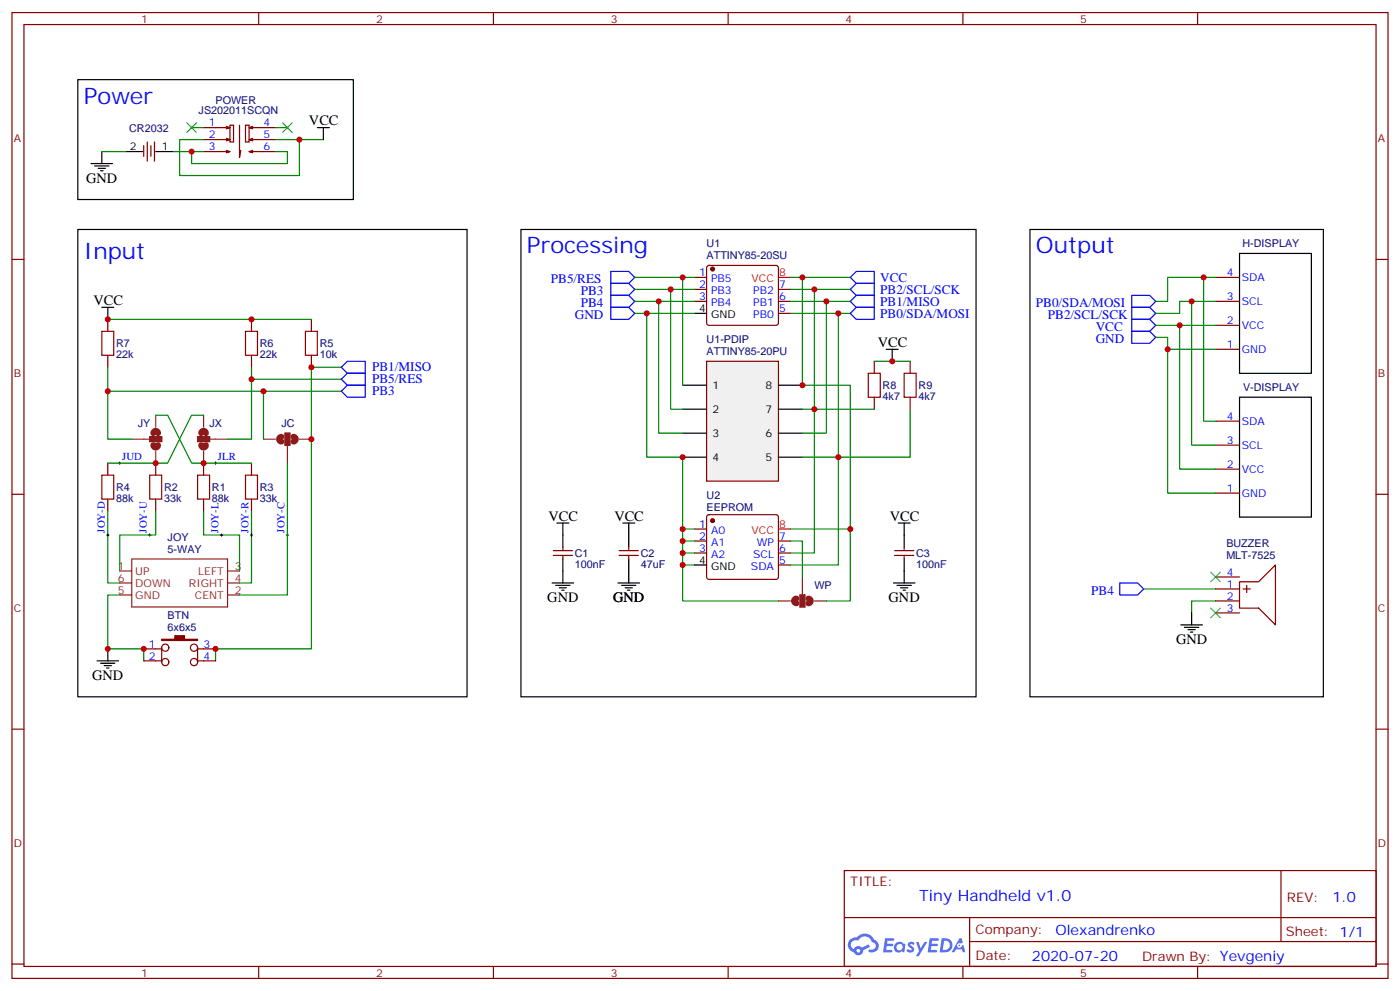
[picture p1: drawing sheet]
<svg xmlns="http://www.w3.org/2000/svg" width="412mm" height="292mm" viewBox="0 0 412 292" stroke-linecap="round" stroke-linejoin="round" font-family="sans-serif">
<g fill="none" stroke="#870000" stroke-width=".35">
<path d="M3.5 3.7h405.4v284.3h-405.4zM7.1 7.2h398.2v277.3h-398.2zM76.2 3.7v3.5M145.3 3.7v3.5M214.5 3.7v3.5M283.6 3.7v3.5M352.8 3.7v3.5M3.5 76.4h3.6M405.3 76.4h3.6M3.5 145.5h3.6M405.3 145.5h3.6M3.5 214.7h3.6"/>
<path d="M405.3 214.7h3.6M248.7 256.3h156.6v28.2h-156.6zM377.3 256.3v20.9M248.7 270.1h156.5M285.6 277.2h119.6M285.6 270.1v14.2M3.5 283.8h3.6M76.2 284.5v3.5M145.3 284.5v3.5M214.5 284.5v3.5M283.6 284.5v3.5M352.8 284.5v3.5"/>
<path d="M405.3 283.8h3.6"/>
</g>
<g fill="#5487ff">
<path d="M267.7 277.5a1.22 1.22 0 0 1 1.7 .2l-.4 .6a.47 .47 0 0 0-.3-.4 .47 .47 0 0 0-.5 .2l.1 .2a1.14 1.14 0 0 1 .8 1.8 1.14 1.14 0 0 1-1.9 0l-.2-.2 .5-.6 .7 .5a.29 .29 0 0 0 .3-.3 .29 .29 0 0 0-.2-.3 1.04 1.04 0 0 1-.6-1.7z"/>
<path d="M260.7 276.2h2.4l.3 .2-.2 .5-1.8 .1-.1 .8h1.5l.3 .4-.3 .4h-1.6l-.2 1.1h1.7l.2 .3-.2 .3-2.6 .1z"/>
<path d="M273.8 276.2h2.4l.3 .2-.1 .5-1.8 .1-.2 .8h1.6l.3 .4-.4 .4-1.6-.1-.1 1.1 1.7 .1 .2 .3-.2 .3-2.6 .1z"/>
<path d="M282.6 276.2h.7l.3 1.3-.6 .3a.69 .69 0 0 0-1 .3 .69 .69 0 0 0 .4 .9 .69 .69 0 0 0 .9-.6l.5-.2 .6 2.2h-.8l-.2-.9h-1.8l-.5 .9h-.8z"/>
<path d="M269.8 277.3h.8l.6 1.8 1.1-1.8h.9l-2.6 4.2h-.8l.9-1.5z"/>
<path d="M277.4 276.2l-.6 4.2h1.3a2.11 2.11 0 0 0 2.5-2.1 2.11 2.11 0 0 0-2.5-2.1zM278.1 277a1.39 1.39 0 0 1 1.7 1.4 1.39 1.39 0 0 1-1.8 1.2h-.3z"/>
<path d="M263.7 277.8a1.54 1.54 0 0 0-.1 2.2 1.54 1.54 0 0 0 2.2 .1l.6 .3 .3-2.3-.2-.3h-.4a1.49 1.49 0 0 0-2.4 0zM264 278.8a.94 .94 0 0 1 1.8 0 .94 .94 0 0 1-1.8 0z"/>
<path d="M250.4 276.6a2.18 2.18 0 0 0 1.1 3.7 1.44 1.44 0 0 0 1.6 .9 1.44 1.44 0 0 0 1.2-1.4l2-1.1-.5-.7-1.9 1a1.47 1.47 0 0 0-2.4 .4 1.39 1.39 0 0 1-.7-1.9 1.39 1.39 0 0 1 2-.5 2.12 2.12 0 0 1 2.2-1.3 2.12 2.12 0 0 1 1.9 1.7 1.14 1.14 0 0 1 1.1 1.4 1.14 1.14 0 0 1-1.7 .7 .43 .43 0 0 0-.5 .4 .43 .43 0 0 0 .4 .5 1.98 1.98 0 0 0 2.5-1.2 1.98 1.98 0 0 0-1.2-2.6 3.1 3.1 0 0 0-5.3-.6l-.9 .1zM252.3 279.9a.55 .55 0 0 1 1.1 0 .55 .55 0 0 1-1.1 0z"/>
<circle cx="282.6" cy="278.3" r=".26"/>
</g>
<path d="M35.3 175.2h3.5M35.3 171.6h3.5M35.3 168.1h3.5M38.8 164.6h28.2v14.1h-28.2zM67 175.2h3.6M67 171.6h3.6M67 168.1h3.6" fill="none" stroke="#8c2424" stroke-width=".35"/>
<path d="M30 97.5h3.5v7.1h-3.5zM72.3 97.5h3.5v7.1h-3.5zM90 97.5h3.5v7.1h-3.5zM30 139.9h3.5v7h-3.5zM44.1 139.9h3.5v7h-3.5zM58.2 139.9h3.5v7h-3.5zM72.3 139.9h3.5v7h-3.5z" fill="none" stroke="#a10000" stroke-width=".35"/>
<g fill="none" stroke="#870000" stroke-width=".35">
<path d="M42.3 42.9v3.1M43.4 41.8v5.6M44.4 42.9v3.1M45.5 41.8v5.6M208.4 78.3l.4-.2h19.8l.5 .2 .2 .5v16.3l-.2 .5-.5 .2h-19.8l-.5-.3-.2-.4v-16.3zM31.7 94v3.5M74.1 94v3.5M91.7 94v3.5M204.6 88.7h3.5M204.6 81.7h3.5M204.6 85.2h3.5M229.3 88.7h3.5"/>
<path d="M229.3 85.2h3.5M229.3 92.3h3.5M358.1 95.8h7M358.1 88.7h7M358.1 81.7h7M31.7 104.6v3.5M74.1 104.6v3.5M91.7 104.6v3.5M358.1 102.8h7M31.7 136.3v3.6M45.9 136.3v3.6M60 136.3v3.6"/>
<path d="M74.1 136.3v3.6M358.1 138.1h7M358.1 131.1h7M358.1 124h7M31.7 146.9v3.6M45.9 146.9v3.6M60 146.9v3.6M74.1 146.9v3.6M358.1 145.2h7"/>
</g>
<g fill="none" stroke="#008700" stroke-width=".35">
<path d="M30 44.6h7M31.7 94h60M187 81.7h17.6M187 85.2h17.6M187 88.7h17.6M187 92.3h17.6M232.8 81.7h17.7M232.8 85.2h17.7M232.8 88.7h17.7M232.8 92.3h17.7M340.4 99.3h3.6v3.5h14.1M351 88.7v42.4h7.1"/>
<path d="M354.5 81.7v42.3h3.6M358.1 88.7h-10.6v3.6h-7.1M100.5 108.1h-8.8v82.9h-28.2v3.6M344 102.8v42.4h14.1M31.7 150.5v21.1h3.6M45.9 150.5v7h-10.6v10.6M60 150.5v7h10.6v10.6M74.1 150.5v21.1h-3.5M35.3 175.2h-3.6v15.8h10.6v3.6"/>
</g>
<path d="M34.9 136.3h.7M35.3 136v.7M63.1 136.3h.8M63.5 136v.7M31.4 157.5h.7M31.7 157.2v.7M43.7 157.5h.7M44.1 157.2v.7M64.9 157.5h.7M65.3 157.2v.7M73.7 157.5h.7M74.1 157.2v.7" fill="none" stroke="#000" stroke-width=".29"/>
<g fill="none" stroke="#000" stroke-width=".35">
<path d="M26.8 48.2h6.4M27.9 48.9h4.2M28.9 49.6h2.1M29.6 50.3h.7M30 44.6v3.6M37 44.6h5M45.9 44.6h5.3M365.1 74.6h21.2v35.3h-21.2zM30 90.5h3.5M31.7 90.5v3.5M204.6 92.3h3.5M365.1 116.9h21.2v35.3h-21.2z"/>
<path d="M28.6 194.6h6.3M29.6 195.3h4.3M30.7 196h2.1M31.4 196.7h.7M31.7 191v3.6"/>
</g>
<circle cx="209.9" cy="79.2" r=".53" fill="#870000" stroke="#870000" stroke-width=".35"/>
<path d="M229.3 81.7h3.5" fill="none" stroke="#f00" stroke-width=".35"/>
<g fill="none" stroke="#00f" stroke-width=".35">
<path d="M179.9 79.9h5.3l1.8 1.8-1.8 1.7h-5.3zM179.9 83.4h5.3l1.8 1.8-1.8 1.8h-5.3zM179.9 87h5.3l1.8 1.7-1.8 1.8h-5.3zM179.9 90.5h5.3l1.8 1.8-1.8 1.7h-5.3zM250.5 81.7l1.7-1.8h5.3v3.5h-5.3zM250.5 85.2l1.7-1.8h5.3v3.6h-5.3zM250.5 88.7l1.7-1.7h5.3v3.5h-5.3zM250.5 92.3l1.7-1.8h5.3v3.5h-5.3zM333.4 87h5.3l1.7 1.7-1.7 1.8h-5.3zM333.4 90.5h5.3l1.7 1.8-1.7 1.7h-5.3zM333.4 94h5.3l1.7 1.8-1.7 1.7h-5.3zM333.4 97.5h5.3l1.7 1.8-1.7 1.8h-5.3z"/>
<path d="M100.5 108.1l1.8-1.7h5.3v3.5h-5.3zM100.5 111.7l1.8-1.8h5.3v3.5h-5.3zM100.5 115.2l1.8-1.8h5.3v3.5h-5.3z"/>
</g>
<path d="M208.1 106.4h21.2v35.2h-21.2z" fill="#f0f0f0" stroke="#870000" stroke-width=".35"/>
<g fill="none" stroke="#000" stroke-width=".35">
<path d="M22.9 23.5h81.2v35.2h-81.2zM93.5 37.6h3.5M95.2 37.6v3.5M22.9 67.6h114.7v137.5h-114.7zM153.5 67.6h134v137.5h-134zM303.4 67.6h86.4v137.5h-86.4zM201.1 113.4h7M229.3 113.4h7.1M261.1 102.8h3.5M262.8 102.8v3.6M201.1 120.5h7M201.1 127.5h7"/>
<path d="M201.1 134.6h7M229.3 120.5h7.1M229.3 127.5h7.1M229.3 134.6h7.1M164 154h3.6M165.8 154v7M183.4 154h3.6M185.2 154v7M264.6 154h3.5M266.3 154v7M162.6 171.6h6.4M163.7 172.3h4.2"/>
<path d="M164.7 173h2.2M165.5 173.7h.7M165.8 164.6v7M182 171.6h6.4M183.1 172.3h4.2M184.1 173h2.2M184.9 173.7h.7M185.2 164.6v7M204.6 166.3h3.5M263.2 171.6h6.3M264.2 172.3h4.3M265.3 173h2.1"/>
<path d="M266 173.7h.7M266.3 164.6v7M347.8 184h6.4M348.9 184.7h4.2M350 185.4h2.1M350.7 186.1h.7M351 180.4v3.6"/>
</g>
<g fill="none" stroke="#008700" stroke-width=".35">
<path d="M56.4 37.6h3.6M81.1 37.6h3.6M51.2 44.6h8.8M56.4 44.6v3.6h28.3v-3.6h-3.6M60 41.1h-7.1v10.6h35.3v-10.6M81.1 41.1h14.1M190.5 92.3v42.3h10.6v31.7h3.5M194 88.7v38.8h7.1M197.6 85.2v35.3h3.5M201.1 81.7v31.7M236.4 81.7v31.7h14.1v42.4h-17.7M239.9 85.2v35.3h-3.5"/>
<path d="M243.4 88.7v38.8h-7M246.9 92.3v42.3h-10.5M340.4 95.8h17.7M347.5 95.8v42.3h10.6M358.1 81.7h-14.1v7h-3.6M31.7 108.1v21.2h7.1M31.7 115.2h68.8M74.1 108.1v21.2h-7.1M74.1 111.7h26.4M77.6 115.2v14.1M257.5 106.4h10.6M45.9 122.2h3.5l7 14.1h17.7"/>
<path d="M60 122.2h-3.6l-7 14.1h-17.7M84.7 136.3v38.9h-14.1M257.5 120.5h-17.6v42.3h-7.1M268.1 120.5v14.1h-21.2v31.7h-14.1M201.1 159.3h3.5M201.1 155.8h3.5M232.8 159.3h3.6v10.6M250.5 155.8v21.1h-7.1M201.1 166.3v10.6h28.2M201.1 162.8h3.5M336.9 173.4h21.2M358.1 176.9h-7.1v3.5"/>
</g>
<path d="M45.2 131.1a.71 .71 0 0 0 .7 .7 .71 .71 0 0 0 .7-.7M45.2 127.5a.71 .71 0 0 1 .7-.7 .71 .71 0 0 1 .7 .7M59.3 127.5a.71 .71 0 0 1 .7-.7 .71 .71 0 0 1 .7 .7M59.3 131.1a.71 .71 0 0 0 .7 .7 .71 .71 0 0 0 .7-.7M82.9 128.6a.71 .71 0 0 0-.7 .7 .71 .71 0 0 0 .7 .7M86.4 128.6a.71 .71 0 0 1 .7 .7 .71 .71 0 0 1-.7 .7M234.6 176.2a.71 .71 0 0 0-.7 .7 .71 .71 0 0 0 .7 .7M238.1 176.2a.71 .71 0 0 1 .7 .7 .71 .71 0 0 1-.7 .7" fill="none" stroke="#8c2424" stroke-width="1.8"/>
<g fill="none" stroke="#8c2424" stroke-width=".35">
<path d="M38.8 129.3h5.3M44.1 128.6h3.5v1.4h-3.5zM45.9 122.2v3.6M45.9 132.8v3.5M58.2 128.6h3.5v1.4h-3.5zM60 122.2v3.6M60 132.8v3.5M61.7 129.3h5.3M77.6 129.3h3.5M84 127.5h1.4v3.6h-1.4zM84.7 131.1v5.2M88.2 129.3h3.5"/>
<path d="M229.3 176.9h3.5M235.7 175.2h1.4v3.5h-1.4zM236.4 169.9v5.3M239.9 176.9h3.5"/>
</g>
<g fill="#8c2424" stroke="#8c2424" stroke-width=".35">
<path d="M44.1 128.6h3.5v1.4h-3.5z"/>
<path d="M58.2 128.6h3.5v1.4h-3.5z"/>
<path d="M235.7 175.2h1.4v3.5h-1.4z"/>
<path d="M84 127.5h1.4v3.6h-1.4z"/>
</g>
<path d="M329.8 171.6h5.3l1.8 1.8-1.8 1.8h-5.3z" fill="none" stroke="#00f" stroke-width=".35"/>
<g fill="none" stroke="#870000" stroke-width=".35">
<path d="M60 37.6h7.7l-1 .3M66.7 37.2l1 .4M67.7 36.9h1.1v4.9h-1.1zM70.6 36.9v9.5l.3-2.1M72.3 36.9h1.1v4.9h-1.1zM74.4 37.2l-1 .4M81.1 37.6h-7.7l1 .3M60 41.1h7.7l-1 .4M60 44.6h7.7l-1 .4M66.7 40.7l1 .4M66.7 44.3l1 .3M74.4 40.7l-1 .4"/>
<path d="M74.4 44.3l-1 .3M81.1 41.1h-7.7l1 .4M81.1 44.6h-7.7l1 .4M257.5 106.4v3.5M257.5 116.9v3.6M268.1 106.4v3.5M268.1 116.9v3.6M204.6 155.8h3.5M204.6 159.3h3.5M208.4 151.7l.4-.2h19.8l.5 .2 .2 .5v17.7l-.2 .5-.5 .2h-19.8l-.5-.3-.2-.4v-17.7zM229.3 159.3h3.5M163 163.5h5.6"/>
<path d="M163 162.1h5.6M165.8 161v1.1M165.8 163.5v1.1M182.4 163.5h5.6M182.4 162.1h5.6M185.2 161v1.1M185.2 163.5v1.1M204.6 162.8h3.5M229.3 162.8h3.5M229.3 166.3h3.5M263.5 163.5h5.7M263.5 162.1h5.7"/>
<path d="M266.3 161v1.1M266.3 163.5v1.1M358.1 173.4h7M358.1 169.9h7M358.1 176.9h7M365.1 171.3h5.7l4.9-5v17.7l-4.9-5h-5.7zM366.2 173.4h2.1M367.2 172.3v2.1M42.3 191h5.3M42.3 194.6h5.3M47.6 190.7v4.2M58.2 191h5.3"/>
<path d="M58.2 194.6h5.3M58.2 190.7v4.2M358.1 180.4h7"/>
<circle cx="48.7" cy="190.7" r="1.06"/>
<circle cx="48.7" cy="194.9" r="1.06"/>
<circle cx="57.2" cy="194.9" r="1.06"/>
<circle cx="57.2" cy="190.7" r="1.06"/>
</g>
<g fill="#870000" stroke="#870000" stroke-width=".35">
<path d="M47.6 188.2h3.9v-1.1h2.8v1.1h3.9v.4h-10.6z"/>
<circle cx="209.9" cy="153.3" r=".53"/>
</g>
<path d="M229.3 155.8h3.5" fill="none" stroke="#f00" stroke-width=".35"/>
<path d="M84.3 157.5h.7M84.7 157.2v.7" fill="none" stroke="#000" stroke-width=".29"/>
<path d="M55 36.2l2.9 2.8M57.9 36.2l-2.9 2.8M83.3 36.2l2.8 2.8M86.1 36.2l-2.8 2.8M356.7 168.5l2.8 2.8M356.7 179l2.8 2.9M359.5 168.5l-2.8 2.8M359.5 179l-2.8 2.9" fill="none" stroke="#3c3" stroke-width=".35"/>
<path d="M255.8 109.9h3.5v7h-3.5zM266.3 109.9h3.6v7h-3.6z" fill="none" stroke="#a10000" stroke-width=".35"/>
<g fill="#c00">
<circle cx="262.8" cy="106.4" r=".88"/>
<circle cx="77.6" cy="115.2" r=".88"/>
<circle cx="91.7" cy="108.1" r=".88"/>
<circle cx="88.2" cy="41.1" r=".88"/>
<circle cx="250.5" cy="155.8" r=".88"/>
<circle cx="201.1" cy="155.8" r=".88"/>
<circle cx="201.1" cy="159.3" r=".88"/>
<circle cx="239.9" cy="120.5" r=".88"/>
<circle cx="246.9" cy="92.3" r=".88"/>
<circle cx="190.5" cy="92.3" r=".88"/>
<circle cx="197.6" cy="85.2" r=".88"/>
<circle cx="201.1" cy="81.7" r=".88"/>
<circle cx="31.8" cy="191" r=".88"/>
<circle cx="236.4" cy="81.7" r=".88"/>
<circle cx="194" cy="88.7" r=".88"/>
<circle cx="239.9" cy="85.2" r=".88"/>
<circle cx="243.4" cy="88.7" r=".88"/>
<circle cx="344" cy="102.8" r=".88"/>
<circle cx="351" cy="88.7" r=".88"/>
<circle cx="354.5" cy="81.7" r=".88"/>
<circle cx="246.9" cy="134.6" r=".88"/>
<circle cx="236.4" cy="113.4" r=".88"/>
<circle cx="201.1" cy="134.6" r=".88"/>
<circle cx="201.1" cy="162.8" r=".88"/>
<circle cx="201.1" cy="166.3" r=".88"/>
<circle cx="56.4" cy="44.6" r=".88"/>
<circle cx="347.5" cy="95.8" r=".88"/>
<circle cx="45.9" cy="136.3" r=".88"/>
<circle cx="60" cy="136.3" r=".88"/>
<circle cx="91.7" cy="129.3" r=".88"/>
<circle cx="31.8" cy="115.2" r=".88"/>
<circle cx="74.1" cy="111.7" r=".88"/>
<circle cx="74.1" cy="94" r=".88"/>
<circle cx="31.8" cy="94" r=".88"/>
<circle cx="42.3" cy="191" r=".88"/>
<circle cx="63.5" cy="191" r=".88"/>
</g>
<g font-size="6.7" fill="#00f">
<text x="24.7" y="30.5">Power</text>
<text x="24.7" y="76.4">Input</text>
<text x="155.2" y="74.6">Processing</text>
<text x="305.2" y="74.6">Output</text>
</g>
<text font-size="4.6" fill="#00f" x="270.8" y="265.3">Tiny Handheld v1.0</text>
<g font-size="4.2">
<text x="91" y="36.9">VCC</text>
<text x="25.4" y="53.8">GND</text>
<text x="27.5" y="89.8">VCC</text>
<text x="258.6" y="102.1">VCC</text>
<text x="161.6" y="153.3">VCC</text>
<text x="181" y="153.3">VCC</text>
<text x="262.1" y="153.3">VCC</text>
<text x="161.2" y="177.3">GND</text>
<text x="180.6" y="177.3">GND</text>
<text x="261.8" y="177.3">GND</text>
<text x="346.4" y="189.6">GND</text>
<text x="27.2" y="200.2">GND</text>
</g>
<g font-size="4.2" fill="#00f">
<text x="392.5" y="265.6">1.0</text>
<text x="310.9" y="275.1">Olexandrenko</text>
<text x="304" y="282.9">2020-07-20</text>
</g>
<g font-size="3.9" fill="#00f">
<text x="162.3" y="83.4">PB5/RES</text>
<text x="259.3" y="82.9">VCC</text>
<text x="171.1" y="87">PB3</text>
<text x="259.3" y="86.4">PB2/SCL/SCK</text>
<text x="259.3" y="90">PB1/MISO</text>
<text x="169.3" y="94">GND</text>
<text x="171.1" y="90.5">PB4</text>
<text x="259.3" y="93.5">PB0/SDA/MOSI</text>
<text x="305.2" y="90.5">PB0/SDA/MOSI</text>
<text x="308.7" y="94">PB2/SCL/SCK</text>
<text x="322.8" y="97.5">VCC</text>
<text x="322.8" y="101.1">GND</text>
<text x="109.6" y="109.4">PB1/MISO</text>
<text x="109.6" y="112.9">PB5/RES</text>
<text x="109.6" y="116.4">PB3</text>
<text x="321.4" y="175.2">PB4</text>
</g>
<g font-size="3.9" fill="#800">
<text x="250.5" y="260.9">TITLE:</text>
<text x="379.1" y="265.6">REV:</text>
<text x="287.4" y="275.1">Company:</text>
<text x="378.7" y="275.7">Sheet: 1/1</text>
<text x="287.4" y="282.8">Date:</text>
<text x="336.4" y="282.8">Drawn By: Yevgeniy</text>
</g>
<g font-size="3.2" fill="#800">
<text x="41.6" y="6.7">1</text>
<text x="110.8" y="6.7">2</text>
<text x="179.9" y="6.7">3</text>
<text x="249.1" y="6.7">4</text>
<text x="318.2" y="6.7">5</text>
<text x="4.1" y="41.8">A</text>
<text x="405.9" y="41.8">A</text>
<text x="4.1" y="110.9">B</text>
<text x="405.9" y="110.9">B</text>
<text x="4.1" y="180.1">C</text>
<text x="405.9" y="180.1">C</text>
<text x="4.1" y="249.2">D</text>
<text x="405.9" y="249.2">D</text>
<text x="41.6" y="287.5">1</text>
<text x="110.8" y="287.5">2</text>
<text x="179.9" y="287.5">3</text>
<text x="249.1" y="287.5">4</text>
<text x="318.2" y="287.5">5</text>
</g>
<g font-size="3.2" fill="#000080">
<text x="58.5" y="33.4">JS202011SCQN</text>
<text x="63.5" y="30.5">POWER</text>
<text x="38.1" y="38.7">CR2032</text>
<text x="208.1" y="76.4">ATTINY85-20SU</text>
<text x="208.1" y="72.8">U1</text>
<text x="366" y="72.8">H-DISPLAY</text>
<text x="208.1" y="101.1">U1-PDIP</text>
<text x="34.2" y="105.4">22k</text>
<text x="34.2" y="102.2">R7</text>
<text x="76.6" y="105.4">22k</text>
<text x="76.6" y="102.2">R6</text>
<text x="94.2" y="105.4">10k</text>
<text x="94.2" y="102.2">R5</text>
<text x="208.1" y="104.6">ATTINY85-20PU</text>
<text x="260" y="117.7">4k7</text>
<text x="260" y="114.6">R8</text>
<text x="270.6" y="117.7">4k7</text>
<text x="270.6" y="114.6">R9</text>
<text x="366.2" y="115.2">V-DISPLAY</text>
<text x="40.6" y="125.8">JY</text>
<text x="61.7" y="125.8">JX</text>
<text x="82.9" y="125.8">JC</text>
<text x="34.2" y="147.7">88k</text>
<text x="34.2" y="144.6">R4</text>
<text x="48.3" y="147.7">33k</text>
<text x="48.3" y="144.6">R2</text>
<text x="62.4" y="147.7">88k</text>
<text x="62.4" y="144.6">R1</text>
<text x="76.6" y="147.7">33k</text>
<text x="76.6" y="144.6">R3</text>
<text x="208.1" y="146.9">U2</text>
<text x="208.1" y="150.5">EEPROM</text>
<text x="49.4" y="159.3">JOY</text>
<text x="361.2" y="161">BUZZER</text>
<text x="49.4" y="162.8">5-WAY</text>
<text x="169.3" y="167.2">100nF</text>
<text x="169.3" y="163.9">C1</text>
<text x="188.7" y="167.2">47uF</text>
<text x="188.7" y="163.9">C2</text>
<text x="269.9" y="167.2">100nF</text>
<text x="269.9" y="163.9">C3</text>
<text x="361.2" y="164.6">MLT-7525</text>
<text x="239.9" y="173.4">WP</text>
<text x="49.4" y="185.7">6x6x5</text>
<text x="49.4" y="182.2">BTN</text>
</g>
<g font-size="3.2" fill="#00f">
<text x="61.5" y="37.2">1</text>
<text x="61.5" y="40.7">2</text>
<text x="77.6" y="37.2">4</text>
<text x="77.6" y="40.7">5</text>
<text x="61.5" y="44.3">3</text>
<text x="77.6" y="44.3">6</text>
<text x="205.9" y="81.3">1</text>
<text x="209.4" y="83.1">PB5</text>
<text x="361.3" y="81.3">4</text>
<text x="365.8" y="82.7">SDA</text>
<text x="205.9" y="84.8">2</text>
<text x="205.9" y="88.4">3</text>
<text x="209.4" y="86.6">PB3</text>
<text x="221.9" y="86.6">PB2</text>
<text x="229.5" y="88.4">6</text>
<text x="229.5" y="84.8">7</text>
<text x="361.3" y="88.4">3</text>
<text x="365.8" y="89.8">SCL</text>
<text x="209.4" y="90.1">PB4</text>
<text x="221.9" y="93.7">PB0</text>
<text x="221.9" y="90.1">PB1</text>
<text x="229.5" y="91.9">5</text>
<text x="361.3" y="95.4">2</text>
<text x="365.8" y="96.8">VCC</text>
<text x="361.3" y="102.5">1</text>
<text x="365.8" y="103.9">GND</text>
<text x="361.3" y="123.6">4</text>
<text x="365.8" y="125.1">SDA</text>
<text x="361.3" y="130.7">3</text>
<text x="36" y="135.5">JUD</text>
<text x="64.2" y="135.5">JLR</text>
<text x="361.3" y="137.8">2</text>
<text x="365.8" y="132.1">SCL</text>
<text x="365.8" y="139.2">VCC</text>
<text x="361.3" y="144.8">1</text>
<text x="365.8" y="146.2">GND</text>
<text x="205.9" y="155.4">1</text>
<text x="30.9" y="156.8" transform="rotate(-90 30.9 156.8)">JOY-D</text>
<text x="43.2" y="156.8" transform="rotate(-90 43.2 156.8)">JOY-U</text>
<text x="64.4" y="156.8" transform="rotate(-90 64.4 156.8)">JOY-L</text>
<text x="73.2" y="156.8" transform="rotate(-90 73.2 156.8)">JOY-R</text>
<text x="83.8" y="156.8" transform="rotate(-90 83.8 156.8)">JOY-C</text>
<text x="205.9" y="158.9">2</text>
<text x="209.4" y="157.2">A0</text>
<text x="209.4" y="160.7">A1</text>
<text x="222.9" y="160.7">WP</text>
<text x="229.5" y="158.9">7</text>
<text x="205.9" y="162.5">3</text>
<text x="209.4" y="164.2">A2</text>
<text x="221.2" y="167.7">SDA</text>
<text x="221.9" y="164.2">SCL</text>
<text x="229.5" y="166">5</text>
<text x="229.5" y="162.5">6</text>
<text x="361.3" y="169.5">4</text>
<text x="361.3" y="173">1</text>
<text x="361.3" y="176.6">2</text>
<text x="361.3" y="180.1">3</text>
<text x="43.8" y="190.7">1</text>
<text x="60" y="190.7">3</text>
<text x="43.8" y="194.2">2</text>
<text x="60" y="194.2">4</text>
</g>
<g font-size="3.2">
<text x="38.2" y="44.3">2</text>
<text x="47.6" y="44.3">1</text>
<text x="205.9" y="91.9">4</text>
<text x="209.4" y="93.7">GND</text>
<text x="209.9" y="114.5">1</text>
<text x="225.5" y="114.5">8</text>
<text x="209.9" y="121.5">2</text>
<text x="225.5" y="121.5">7</text>
<text x="209.9" y="128.6">3</text>
<text x="225.5" y="128.6">6</text>
<text x="209.9" y="135.6">4</text>
<text x="225.5" y="135.6">5</text>
<text x="205.9" y="166">4</text>
<text x="209.4" y="167.7">GND</text>
</g>
<g font-size="3.2" fill="#f00">
<text x="221.4" y="83.1">VCC</text>
<text x="229.5" y="81.3">8</text>
<text x="229.5" y="155.4">8</text>
<text x="221.4" y="157.2">VCC</text>
</g>
<g font-size="3.2" fill="#8d2323">
<text x="34.7" y="167.7">1</text>
<text x="69.1" y="167.7">3</text>
<text x="34.7" y="171.3">6</text>
<text x="39.9" y="172.7">DOWN</text>
<text x="39.9" y="169.2">UP</text>
<text x="55.6" y="172.7">RIGHT</text>
<text x="58.4" y="169.2">LEFT</text>
<text x="69.1" y="171.3">4</text>
<text x="34.7" y="174.8">5</text>
<text x="39.9" y="176.2">GND</text>
<text x="57.4" y="176.2">CENT</text>
<text x="69.1" y="174.8">2</text>
</g>
</svg>
